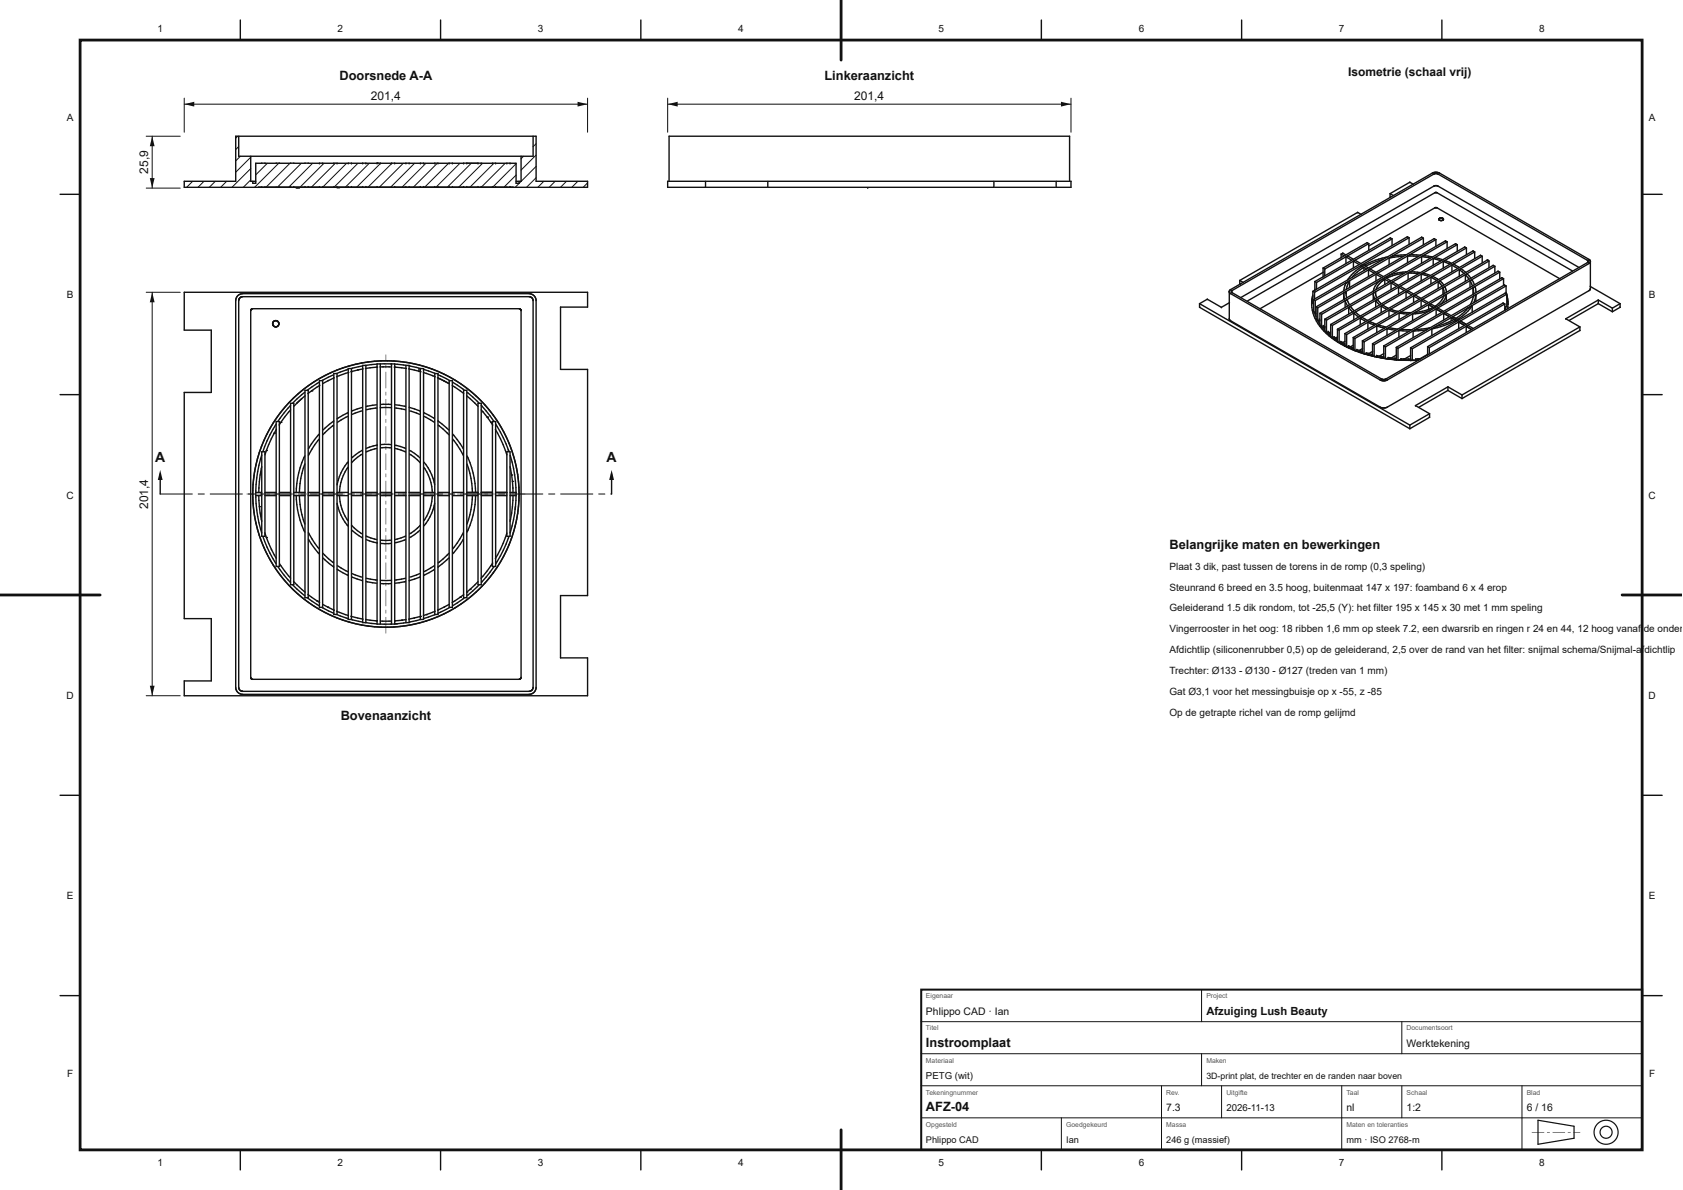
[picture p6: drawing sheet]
<svg xmlns="http://www.w3.org/2000/svg" width="420mm" height="297mm" viewBox="0 0 420 297" stroke-linecap="round" stroke-linejoin="round" font-family="sans-serif">
<g fill="none" stroke="#111" stroke-width=".35">
<path d="M59.6 34v5h73.5v-5M62.6 39v6.3h1.3M130.1 39v6.3h-1.3M46 45.3h12.8v-11.3h75v11.3h12.9v1.5h-100.7zM63.1 45.3v.5h.7v-5h65v5h.8M64.6 46.7h.7M65.3 40.7v.1M66.1 46.7h2.8M66.1 40.7v.1M68.9 40.7v.1M69.7 40.7v.1M72.5 46.7h-2.8"/>
<path d="M72.5 40.7v.1M72.5 46.6v.1M73.3 46.7h2.8M73.3 40.7v.1M73.3 46.6v.1M74.8 46.9l-.8 .1M76.1 40.7v.1M76.1 46.6v.1M76.9 40.7v.1M76.9 46.6v.1M76.9 46.7h2.8M79.7 40.7v.2"/>
<path d="M79.7 46.6v.1M80.5 46.7h2.8M80.5 40.7v.2M80.5 46.6v.1M83.3 40.7v.2M83.3 46.6v.1M84.1 46.7h2.8M84.1 40.7v.2M84.1 46.6v.1M84.8 46.9h-.7M86.9 40.7v.2M86.9 46.6v.1"/>
<path d="M87.7 46.7h2.8M87.7 40.7v.2M87.7 46.6v.1M90.5 40.7v.2M90.5 46.6v.1M91.3 46.7h2.8M91.3 40.7v.2M91.3 46.6v.1M94.1 40.7v.2M94.1 46.6v.1M94.9 46.7h2.8M94.9 40.7v.2"/>
<path d="M94.9 46.6v.1M97.7 40.7v.2M97.7 46.6v.1M98.5 46.7h2.8M98.5 40.7v.2M98.5 46.6v.1M101.3 40.7v.2M101.3 46.6v.1M102.1 46.7h2.8M102.1 40.7v.2M102.1 46.6v.1M104.9 40.7v.2"/>
<path d="M104.9 46.6v.1M105.7 46.7h2.8M105.7 40.7v.2M105.7 46.6v.1M108.5 40.7v.2M108.5 46.6v.1M109.3 46.7h2.8M109.3 40.7v.2M109.3 46.6v.1M112.1 40.7v.2M112.1 46.6v.1M112.9 40.7v.2"/>
<path d="M112.9 46.6v.1M112.9 46.7h2.8M115.7 40.7v.2M115.7 46.6v.1M116.5 46.7h2.8M116.5 40.7v.2M116.5 46.6v.1M119.3 40.7v.2M119.3 46.6v.1M120.1 46.7h2.8M120.1 40.7v.2M120.1 46.6v.1"/>
<path d="M122.9 40.7v.2M122.9 46.6v.1M123.7 46.7h2.8M123.7 40.7v.2M123.7 46.6v.1M126.5 40.7v.2M127.3 46.7h.8M127.3 40.7v.2M127.3 46.6v.1"/>
</g>
<circle cx="94.1" cy="40.7" r=".17" fill="#111"/>
<g fill="none" stroke="#111" stroke-width=".35">
<path d="M64.6 46.7v.1M128.1 46.7v.1M129.6 45.3v.5M46 72.9h100.7v3.7h-6.8v15.6h6.8v56.4h-6.8v15.6h6.8v9.4h-100.7v-3.7h6.7v-15.5h-6.7v-56.5h6.7v-15.5h-6.7zM59.4 73.8l.5-.4 .7-.1h71.5l1 .3 .5 .5 .2 .9v96.5l-.1 .7-.5 .7-1.1 .4h-71.5l-.8-.2-.7-.6-.3-1v-96.5l.2-.6zM59.7 74.6v.1M62.7 77.3l-.1 .1M62.7 77.2h.1M62.8 77.2l-.2 .3v91.6l.2 .3M62.8 77.1v.1M62.9 77.1h.1M129.7 77.1h.2"/>
<path d="M129.7 77.1h-66.9M129.8 77.1h.1M129.9 77.1l.1 .1M129.9 77.2l.2 .3-.1 91.8M130 77.3l.1 .1M133 74.6l.1 97-.3 .7M133 74.7l-.3-.5-.5-.2h-71.7l-.7 .5-.2 .4v96.9M76.1 97.9l-3 2.7M76.1 97.4h.8v51.8h-.8zM76.2 98.8l-2.8 2.6M79.7 95h.8v56.6h-.8zM79.7 95.4l-2.9 1.9"/>
<path d="M79.9 96.2l-3.1 2M82 95l-1.5 .8M83.2 93.6l-2.7 1.3M83.3 93.2h.8v60.2h-.8zM83.4 94.3l-1.5 .7M86.8 92.2l-2.8 1M86.9 92h.8v62.6h-.8zM87.1 92.9l-3.1 1.1M90.4 91.4l-2.6 .5M90.5 91.2h.8v64.2h-.8zM90.7 92.1l-3.1 .7M94.1 90.8h.8v65h-.8z"/>
<path d="M94.1 90.9l-2.8 .3M94.3 91.6l-3.1 .4M95.6 91.6h2.1M95.7 91.5l-.8 .1M97.7 90.8h-2.7M97.7 90.8h.8v65h-.8M97.7 90.8v65M98.4 91.6h.4M98.5 90.9l2.8 .3M98.7 91.6l2.8 .4M101.3 91.2h.8v64.2h-.8M101.3 91.2v64.2"/>
<path d="M102 92.1l3.1 .7M102.1 91.3l2.9 .7M104.6 92v.7M104.9 92h.8v62.6h-.8zM105.7 93l2.4 .8M105.9 92.2l2.8 1M107.9 93.7l.8 .3M108.5 93.2h.8v60.2h-.8zM109.2 94.3l1.6 .7M109.3 93.5l3 1.5M110.8 95l1.3 .7M110.8 95.1l1.2 .6"/>
<path d="M112.1 95h.8v56.6h-.8zM112.9 96.2l2.9 2M112.9 95.4l3 1.9M115.7 97.4h.8v51.8h-.8zM116.5 98.8l2 1.8M116.7 97.9l2.9 2.7M65.3 113.6l-1 4.1-.4 5.1M65.3 112.7h.8v21.1h-.8zM65.3 116.5l-.7 5.4M68.5 108.1l-1.4 2.9-1 2.5M68.9 105.9l-1.5 2.7-1.8 4.1M68.9 105.2h.8v36.2h-.8z"/>
<path d="M69 107.2l-.6 1.1M72.5 100.7h.8v45.2h-.8zM72.5 102.3l-2.8 3.8M72.5 101.2l-3.1 3.9M76.1 113.8a22.1 22.1 0 0 0-2.1 9.1M76.1 115.8l-1 3.6-.3 3.5M79.6 109.6l-1 1.4-1.6 2.7M79.7 108.4l-2.7 3.6M83.3 106.1l-2.7 2.4M83.3 105.1l-2.6 2.2M86.8 103.9l-2.5 1.5M86.8 103l-2.7 1.5"/>
<path d="M86.9 116.6a11.4 11.4 0 0 0-2.1 6.3M86.9 115.3a12.3 12.3 0 0 0-2.7 5.7M90.4 102.5l-2.5 .9M90.4 113.3l-2.6 2.2M90.5 112.4l-2.7 1.9M90.5 101.7l-2.7 .9M94 101l-2.6 .4M94 111.9l-2.6 .9M94 101.8l-2.5 .5M94.1 111.1l-2.6 .8M94.1 111.1h.1M94.9 101.7h2.8"/>
<path d="M95 111h2.6M95.1 111.8h2.5M95.1 100.9h2.5M98.6 101.8l2.6 .5M98.7 111.1l2.5 .8M98.7 111.9l2.6 .9M98.7 101l2.5 .4M102.1 101.7l2.8 .9M102.3 113.3l2.6 2.2M102.3 112.4l2.5 1.9M102.3 102.5l2.5 .9M105.8 116.6a11.4 11.4 0 0 1 2.1 6.3"/>
<path d="M105.8 115.3l1.6 2.3 .7 1.8 .4 1.6M105.9 103l2.5 1.4M105.9 103.9l2.5 1.5M109.4 105.1l2.6 2.2M109.4 106.1l2.7 2.4M113 108.4l2.7 3.6M113 109.6l1.1 1.4 1.6 2.7M116.6 115.8l1 3.6 .3 3.5M116.6 113.8a22.1 22.1 0 0 1 2.1 9.1M118.5 100.6l.9 .8M119.3 100.7h.8v45.2h-.8zM120.1 102.3l1.6 1.9"/>
<path d="M120.1 101.2l3.2 4M121.7 104.1l1.3 2M122.9 105.2h.8v36.2h-.8zM123.7 107.2l1.3 2.3 1.5 4M123.7 105.8l2 3.5 1.3 3.3M126.5 112.7h.8v21.1h-.8zM127.3 116.5l.8 5.4M127.4 113.7l1.1 4.8 .3 4.5M63.8 123.7h1.5M64.6 123.7l.2 2.8 .5 3.6M64.6 121.7v1.2M65.3 122.9h-1.4l.2 4.4 .5 3.2 .7 2.5"/>
<path d="M65.7 134l1.7 4 1.5 2.6M66.1 133l1.7 4.2M66.1 123.7h2.8M66.1 122.9h2.8M67.7 137.1l1.2 2.2M69.7 123.7h2.8M69.7 122.9h2.8M73.3 123.7h2.8M73.3 122.9h2.8M74 123.7a22.1 22.1 0 0 0 2.1 9.1M74.8 123.7l.3 3.5 1 3.6M76.9 123.7h2.8"/>
<path d="M76.9 122.9h2.8M77 134.6l2.7 3.6M77 132.9l1.6 2.7 1 1.4M80.5 123.7h2.8M80.5 122.9h2.8M80.6 138.1l2.7 2.4M80.7 139.3l2.6 2.2M84.1 123.7h2.8M84.1 122.9h2.8M84.2 125.6a12.3 12.3 0 0 0 2.7 5.7M84.8 123.7a11.4 11.4 0 0 0 2.1 6.3M87.7 123.7h2.8"/>
<path d="M87.7 122.9h2.8M87.8 131.1l2.6 2.1M87.8 132.3l2.7 1.9M91.3 123.7h2.8M91.3 122.9h2.8M91.4 133.8l2.6 .8M91.5 134.7l2.6 .8M94.1 135.5h.1M94.9 123.7h2.8M94.9 122.9h2.8M95 135.6h2.6M95.1 134.8h2.5"/>
<path d="M98.5 123.7h2.8M98.5 122.9h2.8M101.2 134.7l-2.5 .8M101.3 133.8l-2.6 .8M102.1 123.7h2.8M102.1 122.9h2.8M104.8 132.3l-2.5 1.9M104.9 131.1l-2.6 2.1M105.7 123.7h2.8M105.7 122.9h2.8M107.9 123.7a11.4 11.4 0 0 1-2.1 6.3M108.5 125.6l-.7 2.5-.9 1.7-1.1 1.5"/>
<path d="M109.3 123.7h2.8M109.3 122.9h2.8M112 139.3l-2.6 2.2M112.1 138.1l-2.7 2.4M112.9 123.7h2.8M112.9 122.9h2.8M115.7 132.9l-1.6 2.7-1.1 1.4M115.7 134.6l-2.7 3.6M116.5 123.7h2.8M116.5 122.9h2.8M117.9 123.6h.8M117.9 123.7l-.3 3.5-1 3.6"/>
<path d="M118.7 123.7a22.1 22.1 0 0 1-2.1 9.1M120.1 123.7h2.8M122.9 122.9h-2.8M123.7 123.7h2.8M123.7 122.9h2.8M126.6 133l-1.6 4.1-1.3 2.3M127 134l-1.3 3.3-1.9 3.4M127.3 123.7h1.5M127.3 122.9h1.5v.8M127.7 128l-.4 2.1M128.1 121.7v1.3M128.1 123.7l-.4 4.4"/>
<path d="M128.8 123.7l-.3 4.4-1.1 4.9M69.4 141.5l3.1 3.9M69.8 140.7l2.7 3.6M73.1 146l3 2.7M73.3 145.1l2.9 2.7M76.8 149.3l2.8 1.8M76.8 148.3l3 2.1M80.5 151.6l2.8 1.5M80.5 150.8l2.9 1.5-.1-.1M84 152.5l3 1.1M84 153.4l2.9 1M84.1 142.1l2.7 1.5"/>
<path d="M84.3 141.2l2.5 1.5M87.6 153.8l3.1 .7M87.7 154.6l2.8 .7M87.8 144l2.7 .9M87.9 143.2l2.5 .8M91.3 154.6l2.8 .4M91.3 155.4l2.7 .3M91.4 145.1l2.6 .5M91.5 144.3l2.6 .5M94.9 155h2.8M95.1 155.8h2.6M95.1 145.7h2.5"/>
<path d="M97.7 144.8l-2.7 .1M99.2 155.7h-.7M99.2 155.7h-.6M100.5 154.8l-2 .2M101.2 144.3l-2.6 .5M101.2 145.1l-2.5 .5M101.3 155.4l-2.1 .3M101.4 154.6l-1.1 .2M104.8 143.2l-2.5 .8M104.9 144l-2.8 .9M105 154.6l-2.8 .7M105.1 153.8l-3.1 .7"/>
<path d="M108.4 141.2l-2.5 1.5M108.4 142.2l-2.5 1.4M108.7 153.4l-2.8 .9M108.7 152.5l-3 1.1M109.5 152.2l-.2 .1M111 151.5l-1.6 .7M112.1 150.8l-1.3 .7M112.3 151.6l-3 1.5M115.8 148.4l-2.9 2M115.9 149.3l-2.8 1.9M119.3 145.2l-2.8 2.6M119.6 146l-2.9 2.7"/>
<path d="M123 140.5l-2.9 3.8M123.3 141.4l-3.1 3.9M59.6 171.7l.3 .6 .5 .2M60.4 172.5h.1M62.7 169.4l.1 .1M62.7 169.4h.1M62.8 169.5h66.9M62.9 169.5h.1M129.8 169.5h.1M129.9 169.5h-.2M129.9 169.4h.1M130 169.4l-.1 .1"/>
<path d="M130 169.3v.1M132.9 172.2l-.8 .3h-71.7"/>
<circle cx="68.9" cy="80.8" r=".78"/>
<circle cx="96.3" cy="123.3" r="33.2"/>
</g>
<g fill="none" stroke="#111" stroke-width=".25">
<path d="M59.3 34l-.5 .5M59.6 36.6l-.8 .7M60 39l-1.2 1.2M62.6 39.2l-3.8 3.8M130.7 39l-.6 .6M133.8 38.7l-3.7 3.8M133.8 35.9l-.7 .7M48.1 45.3l-1.5 1.5M50.9 45.3l-1.5 1.5M53.8 45.3l-1.5 1.5M56.6 45.3l-1.5 1.5M62.6 44.9l-1.9 1.9"/>
<path d="M62.6 42.1l-4.7 4.7M63.9 40.8h-.1M66.7 40.8l-2.9 2.9M69.6 40.7l-6 6.1M72.4 40.8l-6 5.9M75.2 40.8l-5.9 5.9M78.1 40.8l-6 5.9M80.9 40.8l-6 5.9M83.7 40.7l-5.9 6M86.5 40.8l-5.9 5.9M89.4 40.8l-6 5.9M92.2 40.8l-6 5.9"/>
<path d="M95 40.8l-5.9 5.9M97.9 40.7l-6 6M100.7 40.8l-6 5.9M103.5 40.8l-5.9 5.9M106.3 40.8l-5.9 5.9M109.2 40.7l-6 6M112 40.8l-6 5.9M114.8 40.8l-6 5.9M117.7 40.8l-6 5.9M120.5 40.8l-6 5.9M123.3 40.7l-5.9 6M126.1 40.8l-5.9 5.9"/>
<path d="M128.8 43.7l-3 3M128.8 40.9l-5.8 5.8M133.8 44.4l-2.3 2.4M133.8 41.5l-5.2 5.3M135.8 45.3l-1.5 1.5M138.6 45.3l-1.5 1.5M141.4 45.3l-1.5 1.5M144.3 45.3l-1.5 1.5M146.7 45.7l-1.1 1.1"/>
</g>
<g fill="#111">
<circle cx="116.5" cy="147.8" r=".17"/>
<circle cx="70.1" cy="105.4" r=".17"/>
</g>
<path d="M128.7 126.5l-.1 .6" fill="none" stroke="#111" stroke-width=".35"/>
<circle cx="104.9" cy="153.9" r=".17" fill="#111"/>
<path d="M103.4 154.2h.1" fill="none" stroke="#111" stroke-width=".35"/>
<g fill="#111">
<circle cx="114.9" cy="149.1" r=".17"/>
<circle cx="64.8" cy="126.5" r=".17"/>
<circle cx="66.5" cy="134.2" r=".17"/>
<circle cx="79.1" cy="150" r=".17"/>
</g>
<path d="M81.9 151.5h.1" fill="none" stroke="#111" stroke-width=".35"/>
<g fill="#111">
<circle cx="81.9" cy="151.5" r=".17"/>
<circle cx="100.3" cy="154.8" r=".17"/>
<circle cx="106.5" cy="153.4" r=".17"/>
<circle cx="127.7" cy="118.6" r=".17"/>
<circle cx="127.9" cy="120.1" r=".17"/>
<circle cx="87.7" cy="92.7" r=".17"/>
<circle cx="89.3" cy="92.3" r=".17"/>
<circle cx="77.8" cy="97.5" r=".17"/>
<circle cx="68.5" cy="108.1" r=".17"/>
<circle cx="66.5" cy="112.4" r=".17"/>
<circle cx="122.6" cy="105.4" r=".17"/>
<circle cx="121.7" cy="104.1" r=".17"/>
</g>
<path d="M120.7 102.9h.1" fill="none" stroke="#111" stroke-width=".35"/>
<g fill="#111">
<circle cx="94" cy="155" r=".17"/>
<circle cx="117.4" cy="147.1" r=".17"/>
</g>
<circle cx="96.3" cy="123.3" r="33.2" fill="none" stroke="#111" stroke-width=".35"/>
<g fill="#111">
<path d="M61.6 123.3h4.1zM66.6 123.3h.9zM68.4 123.3h4.1zM73.4 123.3h.9zM75.2 123.3h4.1zM80.2 123.3h.9zM82 123.3h4.1zM87 123.3h.9zM88.8 123.3h4.1zM93.8 123.3h.9zM95.6 123.3h4.1zM100.6 123.3h.9zM102.4 123.3h4.1zM107.4 123.3h.9zM109.2 123.3h4.1zM114.2 123.3h.9zM116 123.3h4.1zM121 123.3h.9zM122.8 123.3h4.1zM127.8 123.3h.9zM129.6 123.3h1.6z"/>
<path d="M96.3 154v4.1zM96.3 152.2v.9zM96.3 147.2v4.1zM96.3 145.4v.9zM96.3 140.4v4.1zM96.3 138.6v.9zM96.3 133.6v4.1zM96.3 131.8v.9zM96.3 126.8v4.1zM96.3 125v.9zM96.3 120v4.1zM96.3 118.2v.9zM96.3 113.2v4.1zM96.3 111.4v.9zM96.3 106.4v4.1zM96.3 104.6v.9zM96.3 99.6v4.1zM96.3 97.8v.9zM96.3 92.8v4.1zM96.3 91v.9zM96.3 88.5v1.6z"/>
</g>
<g fill="none" stroke="#111" stroke-width=".35">
<path d="M166.7 45.3h9.4v1.5h-9.4zM167 45.1v-11.1h100v11.1M176.3 45.3h15.2M176.3 46.8h15.2M191.7 45.3h56.4v1.5h-56.4zM216.6 46.9h.1M216.6 46.9v.1M248.3 45.3h15.2M248.3 46.8h15.2M263.7 45.3h3.7v1.5h-3.7z"/>
<circle cx="68.8" cy="80.8" r=".78"/>
</g>
<path d="M46 24.5v8.5M46 26h100.7M146.7 24.5v8.5" fill="none" stroke="#111" stroke-width=".25"/>
<g fill="#111">
<path d="M46 26l2.5-.6v1.2z"/>
<path d="M144.2 25.4l2.5 .6-2.5 .6z"/>
</g>
<path d="M36.5 34h8.5M38 34v13M36.5 47h8.5" fill="none" stroke="#111" stroke-width=".25"/>
<g fill="#111">
<path d="M37.4 44.5h1.2l-.6 2.5z"/>
<path d="M38 34l.6 2.5h-1.2z"/>
</g>
<path d="M36.5 72.9h8.5M38 72.9v100.7M36.5 173.6h8.5" fill="none" stroke="#111" stroke-width=".25"/>
<g fill="#111">
<path d="M37.4 171.1h1.2l-.6 2.5z"/>
<path d="M38 72.9l.6 2.5h-1.2z"/>
</g>
<path d="M166.7 24.5v8.5M166.7 26h100.7M267.4 24.5v8.5" fill="none" stroke="#111" stroke-width=".25"/>
<g fill="#111">
<path d="M166.7 26l2.5-.6v1.2z"/>
<path d="M264.9 25.4l2.5 .6-2.5 .6z"/>
<path d="M39.9 123.2l8.2 .1-8.1 .1zM49.4 123.2l1.7 .1-1.6 .1zM52.4 123.2l8.2 .1-8.1 .1zM61.9 123.2l1.7 .1-1.6 .1zM64.9 123.2l8.2 .1-8.1 .1zM74.4 123.2l1.7 .1-1.6 .1zM77.4 123.2l8.2 .1-8.1 .1zM86.9 123.2l1.7 .1-1.6 .1zM89.9 123.2l8.2 .1-8.1 .1zM99.4 123.2l1.7 .1-1.6 .1zM102.4 123.2l8.2 .1-8.1 .1zM111.9 123.2l1.7 .1-1.6 .1zM114.9 123.2l8.2 .1-8.1 .1zM124.4 123.2l1.7 .1-1.6 .1zM127.4 123.2l8.2 .1-8.1 .1zM136.9 123.2l1.7 .1-1.6 .1zM139.9 123.2l8.2 .1-8.1 .1zM149.4 123.2l1.7 .1-1.6 .1zM152.4 123.2h.3l.1 .1-.3 .1z"/>
</g>
<path d="M40 118.3v5" fill="none" stroke="#111" stroke-width=".35"/>
<path d="M40 117.3l.6 2.5h-1.2z" fill="#111"/>
<path d="M152.7 118.3v5" fill="none" stroke="#111" stroke-width=".35"/>
<path d="M152.7 117.3l.6 2.5h-1.2z" fill="#111"/>
<g fill="none" stroke="#111" stroke-width=".35">
<path d="M339.8 53.5l-.8-.5-29.5 17M347.1 48.3l.1 1M347.1 48.3l.8 .5M347.1 59.4l.5 .2M347.6 59.6l-18.9 10.9M347.6 59.6v1.7M351.8 59.3l-23.6 13.7M351.8 59.3v1.7M351.8 59.3l-.4-.2-23.6 13.6M352.9 46l-.9-.5-4.9 2.8M355 59.2l.4 .2M355.4 59.4l-27 15.6"/>
<path d="M355.4 59.4v1.7M358.1 59.6l.4 .2M358.3 51.9l-16.6 9.5M358.3 51.9h.1M358.3 48.1l-46.9 27M358.3 48.1h.1M358.4 48v.1M358.5 51.8h-.2M358.5 59.8l-29.5 17M358.5 59.8v1.7M358.6 51.8l-.3 .1M358.6 51.8h.1"/>
<path d="M358.6 48v.1M358.6 48l-.3 .1M358.6 51.8l30.8 17.8M358.6 48.1h.1M358.7 48.1h.1M358.7 48.1l33.9 19.5M299.5 75.8v.9l52.5 30.3M299.5 75.8l52.5 30.3M307 75.5l-2.1 1.2-3.5-2-1.9 1.1M307.1 72.4l51-29.4 1.3 .2 37.3 21.5 .4 .5-.4 .6-50.3 29-.8 .2-1-.2-37.3-21.5-.4-.4zM307.5 72.8v.1M307.5 72.7v.1"/>
<path d="M307.5 72.7l50.9-29.4 .6 .1 37.5 21.7-.2 .5-50.3 29h-1M307.5 72.9l37.5 21.7M307.5 72.7h.1M307.5 72.9l.1 .1M309.5 70l.1 1M309.5 70l.9 .5M327.5 76a11.6 11.6 0 0 0 5.7 8.9 31.8 31.8 0 0 0 15.4 4.9M327.8 73.6l-.3 2.5M327.8 73.9l-.3 1.8M327.8 72.7l.4 .3M327.8 75.7l.2 .1M327.8 72.7v3"/>
<path d="M327.9 75.7h-.1M328 77.8l.3 .2 .3 1M328 77.8h.1M328.2 73v1.6M328.3 72.2l-.2 .4M328.3 78.3h.1M328.4 75v3.3M328.4 75l-.4-.2v3M328.6 78.2l-.2 .1M328.6 79.6l.3 .2 .6 1.1M328.7 79.6h-.1M328.7 70.5v1.7"/>
<path d="M328.7 70.5l-.4-.2v2.2M329 76.8v3.2M329 76.8l-.4-.2v3M329.4 79.9l-.3 .2M330 78.4v3M330 78.4l-.5-.2v3M330.4 68l-15.8 9.1M330.8 67.2v1.6M330.8 67.2l-.5-.3v2.3M331.2 79.9v3M331.2 79.9l-.4-.2v3M334.8 63.4v1"/>
<path d="M334.8 63.4l.5-.2 .6 .4M334.8 63.4l.7 .4M336 64.1v1.7M336 64.1l1.4 .8M336.1 72.8l-.6 .3M336.5 63.9l-.5 .2M336.5 63.9v.1M336.5 63.9l1.3 .8M336.9 70.1l-.9 .5M337.2 76.5l-.5 .2M337.9 65.2v1.7M337.9 65.2l1.4 .8"/>
<path d="M338.3 65v.1M338.3 65l-.4 .2M338.3 65l1.4 .8M338.4 77.9l-.4 .3M339.8 66.3v.3M339.8 66.3l1.4 .8M340 79.2l-.4 .2 1.4 .8M340.2 66l-.4 .3M340.2 66v.2M340.2 66l1.4 .8M340.5 66.8h.1M340.5 66.1l.4 .2"/>
<path d="M341.3 60.6l.4 .2M341.7 67.4v1.6M341.7 67.4l1.3 .8M341.7 60.8l-10.9 6.4M341.7 60.8v1.7M342.1 67.1l-.4 .3M342.1 67.1v.1M342.1 67.1l1.4 .8M343.5 72.8l-.6 .4M343.5 68.5v1.6M343.5 68.5l1.4 .7M343.9 74.7l-.4 .3"/>
<path d="M344 68.2l-.5 .3M344 68.2v.1M344 68.2l1.3 .8M345.3 76.1l-.5 .3M345.4 69.5v.1M345.4 69.6l-.9 .5M345.4 69.5l1.4 .8M345.7 69.8h.1M345.8 69.3l-.4 .2M345.8 69.3h.1M345.8 69.3l1.4 .8M345.8 69.2l.4 .2"/>
<path d="M347.2 77.2l-.4 .2M347.3 70.6v1.7M347.3 70.6l1.4 .8M347.7 70.4l-.4 .2M347.7 63.9l-.9 .5M347.7 70.4v.1M347.7 70.4l1.4 .8M349.2 71.7v1.7M349.2 71.7l1.3 .8M349.6 71.5l-.4 .2M349.6 71.5v.1M349.6 71.5l1.4 .7"/>
<path d="M349.8 77.9l-.5 .2M351.1 72.8v1.7M351.1 72.8l1.3 .8M351.5 72.5l-.4 .3M351.5 72.5v.1M351.5 72.5l1.3 .8M352 63.6l-.6 .3M352.2 67.8l-.6 .4M352.9 73.9v1.6M352.9 73.9l1.4 .8M353.3 73.6l1.4 .8M353.4 73.6l-.5 .3"/>
<path d="M353.4 73.6v.1M353.4 78l-.7 .4M354.8 74.9v1.7M354.8 74.9l1.4 .8M355.2 74.7l-.4 .2M355.2 74.7v.1M355.2 74.7l1.4 .8M355.3 68.2l-.5 .3M355.4 63.8l-.5 .3M356.7 76v1.3M356.7 76l1.4 .8M357.1 75.8l-.4 .2"/>
<path d="M357.1 75.8v.1M357.1 75.8l1.4 .8-.3-.1M357.7 69l-.4 .2M358.3 64.3l-.5 .3M358.6 77.1v1.7M358.6 77.1l1.3 .8M359 76.9l-.4 .2M359 76.9v.1M359 76.9l1.3 .8M359.5 70.1l-.4 .2M360.4 78.2v1.7M360.4 78.2l1.4 .8"/>
<path d="M360.7 71.6l-.4 .2M360.8 65l-.5 .3M360.9 78l-.5 .2M360.9 78v.1M360.9 78l1.3 .7M360.9 60.1l.4 .3M361.1 73.5l-.7 .4M361.3 60.4l-31.3 18M361.3 60.4v1.6M362.3 79.3v.8M362.3 79.3l1.5 .8M362.3 79.3l1.4 .8"/>
<path d="M362.7 79l1.4 .8M362.7 79l-.4 .3M362.7 79v.2M362.9 65.9l-.4 .3M362.9 66l1.4 .7M363.1 79.7l.4 .2-.5-.2M363.4 60.8l.4 .3M363.8 61.1l-32.6 18.8M363.8 61.1v1.6M364.8 67.1l-.5 .2M365.7 61.7l.4 .2M366.1 61.9l-33.4 19.3"/>
<path d="M366.1 61.9v1.7M366.3 68.3l-.4 .3M367.6 76.3l-1.1 .6M367.8 62.6l.4 .3M368.2 62.9v1.6M368.2 62.9l-33.9 19.5-.4-.2v3l.4 .2M368.3 71.5l-.5 .3M368.5 73.6l-.7 .3M369.7 63.7l.4 .3M370.1 64l-33.9 19.5M370.1 64v1.6M371.3 64.9l.5 .3"/>
<path d="M371.8 65.2l-33.5 19.3M371.8 65.2v1.6M372.8 66.2l.4 .3M373.2 66.5l-32.6 18.8M373.2 66.5v1.6M374 67.7l.4 .2M374.4 67.9l-31.3 18.1M374.4 67.9v1.7M375 69.3l.4 .3M375.3 75.6l.4 .3M375.4 69.6l-29.5 17M375.4 69.6v1.6"/>
<path d="M375.6 71.1l.4 .3M375.7 75.9l-18.8 10.9M375.7 75.9v1.6M375.8 73.2l.4 .2M375.8 77l-.2 .1M376 72.9l.1 .4M376 73.2v.2M376 71.4l-27 15.5M376 71.4v2M376.1 76.4h.1M376.2 76.4l-.3 .2M376.2 73.4l-23.6 13.6"/>
<path d="M376.2 73.4v3M376.2 73.6l.3 1.6-.1 1.9M376.2 73.9l.3 2.1M390.9 79.6v.1M390.9 79.6l3.6 2M394.3 66.8l-35.3-20.3-.6-.2-48.7 28M397 71.5l7.5 4.3M397.1 72l-.4 .6-50.3 29-.7 .2-1.1-.2-37.3-21.5-.4-.6M399 75.8l-7.2 4.2M399 75.8l3.6 2M399 74.9v.9M399 74.9l-8.1 4.7"/>
<path d="M399 74.9l3.6 2M402.6 76.9v.9M404.4 76.6l.1 .1M404.5 76.7l-1.9 1.1M404.5 75.8l-1.9 1.1M404.5 75.8v.9M329.5 81.2l1.3 1.3M329.6 81.2h-.1M330.4 81.5l-.4 .2M330.8 82.7l1.4 1.2M330.8 82.7h.1M330.8 81.5l-.2 .2"/>
<path d="M331.6 83l-.3 .2M332.3 82.9l-.4 .2M332.7 81.2v3M332.7 81.2l-.5-.2v3l.4 .2M333 84.3l-.2 .1M333.9 84.1l-.4 .2M334.3 82.4v3.1M334.5 85.6l.2-.1 1.1 .6M334.7 85.2l1.1 .7M335.8 86.3l.4 .2M335.8 85.2l-.6 .3M336.2 83.5v3"/>
<path d="M336.2 83.5l-.4-.2v3.1M336.2 86.5h.1M336.6 86.7l1.7 .8M336.6 86.6h-.1M337.9 86.1l-.8 .5M338.3 84.5v3M338.3 87.5l2.2 .8M338.3 84.5l-.4-.3v3.1M338.7 87.5v.1M340.2 87l-.8 .4M340.6 85.3v2.9M340.6 85.3l-.4-.2v3"/>
<path d="M340.6 88.3l2.2 .6M341.1 88.3l-.1 .1M341.9 80.2l-.4 .3M342.7 87.7l-.9 .5M343.1 86v2.9M343.1 86l-.4-.2v3M343.2 89l2.5 .5M343.7 89l-.1 .1M345 94.6h.1M345.5 88.2l-1.1 .7M345.9 86.6v2.9M345.9 86.6l-.4-.3v3.1"/>
<path d="M346 89.5l2.8 .3M346.5 89.5v.1M346.8 81.8l-.5 .2M348.6 89.8l4.7 .1M348.6 88.6l-1.2 .7M349 86.9v3M349 86.9l-.4-.2v3.1M349.3 89.8l-.1 .1M349.8 89.8l-.1 .1M349.8 82.2l-.5 .3M352.2 88.7l-1.6 .9M352.3 89.9l.1 .1"/>
<path d="M352.6 87v3M352.6 87l-.4-.2v3.2M352.9 89.9l-.1 .1M353.5 89.9h-.1M354.2 89.9h-.9M356.5 88.4l-2 1.1M356.9 86.8v1.6M356.9 86.8l-.5-.3v2.1M358.5 81.5l-1 .6M361.5 97.4l-7.2 4.2M361.5 97.4l3.5 2.1M361.5 96.5v.9"/>
<path d="M361.5 96.5l-8.1 4.7M361.5 96.5l3.5 2.1M364.2 80.4v1.6M364.2 80.4l1.4 .8M364.2 80.4l1.5 .8M364.6 80.1l-.4 .3M364.6 80.1v.1M364.6 80.1l1.4 .8M365 98.6v.9M366.1 81.4v1.5M366.1 81.5l1.3 .8M366.5 81.2l-.4 .2"/>
<path d="M366.5 81.2v.1M366.5 81.2l1.4 .8M394.4 82.4l.1 .1M394.5 82.5l-29.5 17M394.5 81.6l-29.5 17M394.5 81.6v.9M352 106.1v.9M353.4 101.2v.1M353.4 101.2l3.5 2.1M356.8 104.1l.1 .1M356.9 104.2l-4.9 2.8M356.9 103.3l-4.9 2.8"/>
<path d="M356.9 103.3v.9"/>
</g>
<circle cx="335.8" cy="86.3" r=".17" fill="#111"/>
<g fill="none" stroke="#111" stroke-width=".35">
<path d="M339 53v.1M347.1 59.5l-18.8 10.8M347.2 49.2h-.1M351.4 59.1v.1M352 45.5v.1M355 59.3l-27 15.5M358.1 59.7l-29.5 16.9M359.3 54.6l.2 .4h.6M359.3 54.6h.1M359.4 54.5l-.1 .1M359.5 54.5h-.1M359.5 55h.1"/>
<path d="M359.7 54.4h.1M359.9 54.4l-.5 .1M359.9 54.4h.1M359.9 54.4l.5 .2M360.1 55h-.1M360.2 55h-.1M360.3 54.9l-.1 .1M360.3 54.9h.1M360.3 54.6h.1M360.4 54.6l-.1 .3M299.6 76.6l-.1 .1M301.4 74.7v.1"/>
<path d="M304.9 76.7v.1M306.9 72.8v6.8M307.5 72.8v.1M309.6 70.9h-.1M328.3 78h.1M328.9 79.8v.1M329.4 79.9l.1 .3M329.5 79.9l-.1-.3v.4M335.3 63.2v.1M335.7 74.6l-.2-1.5v1.7M335.7 74.6v.1M336 70.7l-.5 1.9"/>
<path d="M336.1 73.3v-.5l.1 1.5M336.3 74.9l.6 1.1M336.5 76.3l-.7-1.2v1.6M336.9 71.8v-1.7l-.7 2.1M337.2 76.6l.9 .9M337.7 77.8l-1-1.1v1.7M337.7 77.8h.1M338.4 78l1.2 .9M339.1 79.1l-1.1-.9v1.6M339.6 79.4v1.7M340 79.3l1.5 .7M340.1 66.6v-.1a10.5 10.5 0 0 0-3.6 3.4"/>
<path d="M340.5 67.5v-.8l-1.6 1.2-1.4 1.4M341.3 60.7l-11 6.2M342.9 73.2v1.7M342.9 73.4l.3 1.2M343.4 73.3l.3 1M343.4 72.8v.6M343.5 72.8l-.1 .1M343.9 74.8l.9 1M344.4 76l-.9-1v1.7M344.5 70.2v-.1a4.2 4.2 0 0 0-1.6 2.6M345.3 76.2l1.4 .8M345.3 64.8l-2.4 .7-1.9 .9"/>
<path d="M345.7 70.9v-1.2a4.7 4.7 0 0 0-2.1 2.6M346.2 77.2l-1.4-.8v1.6M346.4 64.1a20 20 0 0 0-5.8 2.1M347.2 77.3l1.9 .4M348.6 78l-1.8-.6v1.7M349.8 78h2.6M350.4 64l-3.6 .4v1.7M350.5 68.2a11.4 11.4 0 0 0-4.3 1.3M351.1 63.6l-3.4 .4M351.2 67.8l-.2 .1a9.8 9.8 0 0 0-4.2 1M351.7 78.4l-2.4-.3v1.7M352 63.7h2.7"/>
<path d="M352.2 67.9a1.97 1.97 0 0 1 1.7 0l.7 .2M354.1 68.3l-2.5-.1v1.6M354.1 64l-2.7-.1v1.7M355.3 68.3l1.8 .4M355.4 63.9l2.2 .2M356.7 69l-1.9-.5v1.6M357.1 64.4l-2.2-.3v1.6M357.1 77.5l-2.3 .6-2.1 .3v1.6M357.7 69.1l1.4 .7M357.8 76.8v-.1a11.5 11.5 0 0 1-4.4 1.3v.1M358.3 64.4l1.9 .4M358.7 70l-1.4-.8v1.7"/>
<path d="M359.5 70.2l1 1M359.7 65.1l-1.9-.5v1.6M360 71.4l-.9-1.1v1.7M360.4 74v-.1a4.6 4.6 0 0 1-2.1 2.5M360.5 73.3l-.2-1.5v1.7M360.7 71.7l.4 1.2M360.8 65.1l1.6 .6M360.9 60.2l-31.4 18M361.1 75.2v-1.7l-.4 1.2-1.2 1.4M362 65.9l-1.7-.6v1.6M362.9 66v.1M363 79.8l-4.5 1.8"/>
<path d="M363.4 60.9l-32.6 18.8M363.9 67l-1.4-.8v1.7M364.8 67.2l1.1 .8M365.5 68.2l-1.2-.9v1.7M365.7 61.8l-33.5 19.2M366.3 68.5l.9 .9M366.5 77l-1.4 1.3-1.6 1.1M366.8 69.7l-.9-1.1v1.7M367.2 69.4h.1M367.5 69.9l.6 1.2M367.6 77.9v-1.6a10.5 10.5 0 0 1-3.6 3.4M367.6 71.3l-.6-1.2v1.6"/>
<path d="M367.8 62.7l-33.9 19.5M367.8 74l-.7 2M367.9 73.4l-.1-1.6v1.7M368.3 71.5v.1M368.3 71.6l.2 1.4M368.5 75.2v-1.6l-.5 1.9M369.7 63.8l-33.9 19.5M371.3 65l-33.4 19.2M372.8 66.3l-32.6 18.8M374 67.8l-31.3 18M375 69.4l-29.5 16.9M375.3 75.7l-18.9 10.8"/>
<path d="M375.6 71.2l-27 15.5M375.8 73.3l-23.6 13.5M375.9 76.6v.7M376.5 75.9v.1M396.5 65.3v.1M397.1 65.3v6.7M329.9 81.4v.1M330.4 81.6v-.4l.4 .6M330.4 81.5l.4 .6M331.1 82.9v.1M331.6 83l.6 .6M331.6 83.1v-.4l.6 .6"/>
<path d="M332.3 84h-.1M332.6 84.3l1.3 .8M333 84.3l.9 .6M333 84.4v-.4l.9 .6M333.9 85.2h.1M334.3 85.4l1.5 .9M334.7 85.2v.4M335 85.4v.3M336.2 86.6l.4 .1M336.6 86.6h.1M336.7 86.3l.9 .5M336.7 86.3l-.1 .4"/>
<path d="M336.7 86.6l.9 .5M336.7 86.3v.3M337.6 86.8l.3 .1M337.6 87.1l.3 .1M337.6 86.8v.3M338.3 87.5h.1M338.7 87.5l.8 .3M339.5 87.5l-.8-.3v.4M339.5 87.5v.3M339.5 87.5l.7 .3M339.5 87.8l.7 .3M340.2 88.1v.1"/>
<path d="M340.7 88.3v.1M341.1 88.3l.5 .2M341.6 88.5l1 .3M341.6 88.2l1 .3M341.6 88.2l-.5-.2v.4M341.6 88.2v.3M341.9 80.3l1.7 .6M342.6 88.8h.1M342.6 88.5h.1M342.6 88.5v.3M342.8 88.9h.1M343.2 81.1l-1.7-.6v1.6"/>
<path d="M343.2 89h.1M343.7 89h.1M343.7 88.7l1.1 .3M343.7 88.7v.3M343.7 89l1.1 .3M344.2 81.2l1.8 .4M344.8 89l.7 .1M344.8 89.3l.7 .1M344.8 89v.3M345.6 89.4v.1M345.6 81.9l-1.9-.5v1.6M346.1 89.5v.1"/>
<path d="M346.5 89.5l.6 .1M346.8 81.9l2.2 .2M347.1 89.3v.3M347.1 89.6l1.1 .1M347.1 89.3l1.1 .1M347.1 89.3l-.6-.1v.4M348.2 89.7l.4 .1M348.2 89.4l.4 .1M348.2 89.4v.3M348.5 82.4l-2.2-.4v1.7M348.7 89.8v.1M349.3 89.9h1.4"/>
<path d="M349.3 82.5h.1M349.3 82.5v1.7M349.3 82.5l2.5 .1M350.5 89.6h1.2M350.5 89.6l-.7-.1v.4M350.5 89.6v.3l1.8 .1M351.7 89.6h.6M351.7 89.6v.3h.6M352.5 82.3h-2.7M354 89.6h-.5v.3M354 89.6v.3M354 89.9h-.5"/>
<path d="M354.2 89.8l-.2 .1M354.2 89.9l-1.3 .1M354.8 89.5l-.8 .1M356.2 82.3l-3.4 .3v1.7M357.1 81.8l-3.6 .6M363.5 80.3v-.3a20.5 20.5 0 0 1-6 2.1v1.6"/>
</g>
<circle cx="337.9" cy="87.3" r=".17" fill="#111"/>
<path d="M359.2 54.7v.1M360.4 54.7v.1M336.1 73.1v.1M367.9 73.1v.1M336.2 86.5l.4 .2" fill="none" stroke="#111" stroke-width=".35"/>
<g fill="#111">
<circle cx="339.5" cy="87.5" r=".17"/>
<circle cx="348.2" cy="89.4" r=".17"/>
<circle cx="371.3" cy="64.9" r=".17"/>
<circle cx="337.6" cy="86.8" r=".17"/>
<circle cx="350.5" cy="89.6" r=".17"/>
</g>
<g fill="none" stroke="#111" stroke-width=".35">
<path d="M60 5v5M110 5v5M160 5v5M210 5v5M260 5v5M310 5v5M360 5v5M15 48.5h5M410 48.5h5M15 98.5h5M349.8 89.5h.1M410 98.5h5"/>
<path d="M15 148.5h5M410 148.5h5M15 198.5h5M410 198.5h5M15 248.5h5M410 248.5h5M60 287v5M110 287v5M160 287v5M210 287v5M260 287v5M310 287v5"/>
<path d="M360 287v5"/>
</g>
<path d="M20 10h390v277h-390z" fill="none" stroke="#111" stroke-width=".7" stroke-linecap="butt"/>
<path d="M210 0v15M0 148.5h25M405 148.5h14.9M210 282v15" fill="none" stroke="#111" stroke-width=".7"/>
<path d="M230 247h180v40h-180z" fill="none" stroke="#111" stroke-width=".5"/>
<g fill="none" stroke="#111" stroke-width=".25">
<path d="M230 255h180M300 247v8M350 255v8M230 279h180M230 271h180M230 263h180M265 279v8M290 271v16M300 263v8M305 271v8M335 271v16M350 271v8"/>
<path d="M380 271v16"/>
</g>
<path d="M384 279.6l9 1.5v3l-9 1.5z" fill="none" stroke="#111" stroke-width=".3"/>
<path d="M382.4 282.5l3.2 .1zM386.2 282.5l.8 .1zM387.6 282.5l3.2 .1zM391.4 282.5l.8 .1zM392.8 282.5l1.8 .1z" fill="#111"/>
<g fill="none" stroke="#111" stroke-width=".3">
<circle cx="401" cy="282.6" r="3"/>
<circle cx="401" cy="282.6" r="1.5"/>
</g>
<g font-size="3.5" fill="#111">
<text x="38.7" y="115.3">A</text>
<text x="151.4" y="115.3">A</text>
</g>
<g font-size="3.2" fill="#111">
<text x="84.8" y="20">Doorsnede A-A</text>
<text x="205.8" y="20">Linkeraanzicht</text>
<text x="292" y="137">Belangrijke maten en bewerkingen</text>
<text x="85.1" y="179.6">Bovenaanzicht</text>
<text x="231.2" y="261.4">Instroomplaat</text>
<text x="231.2" y="277.4">AFZ-04</text>
</g>
<g font-size="3" fill="#111">
<text x="336.6" y="19">Isometrie (schaal vrij)</text>
<text x="92.6" y="25">201,4</text>
<text x="213.3" y="25">201,4</text>
<text x="37" y="43.4" transform="rotate(-90 37 43.4)">25,9</text>
<text x="37" y="127.1" transform="rotate(-90 37 127.1)">201,4</text>
</g>
<text font-size="2.8" fill="#111" x="301.2" y="253.4">Afzuiging Lush Beauty</text>
<g font-size="2.6" fill="#111">
<text x="231.2" y="253.4">Phlippo CAD · Ian</text>
<text x="351.2" y="261.4">Werktekening</text>
<text x="291.2" y="277.4">7.3</text>
<text x="336.2" y="277.4">nl</text>
<text x="351.2" y="277.4">1:2</text>
<text x="381.2" y="277.4">6 / 16</text>
</g>
<g font-size="2.5" fill="#111">
<text x="39.3" y="8">1</text>
<text x="84.3" y="8">2</text>
<text x="134.3" y="8">3</text>
<text x="184.3" y="8">4</text>
<text x="234.3" y="8">5</text>
<text x="284.3" y="8">6</text>
<text x="334.3" y="8">7</text>
<text x="384.3" y="8">8</text>
<text x="16.7" y="30.2">A</text>
<text x="411.7" y="30.2">A</text>
<text x="16.7" y="74.5">B</text>
<text x="411.7" y="74.5">B</text>
<text x="16.6" y="124.5">C</text>
<text x="411.6" y="124.5">C</text>
<text x="292" y="142.2">Plaat 3 dik, past tussen de torens in de romp (0,3 speling)</text>
<text x="292" y="147.4">Steunrand 6 breed en 3.5 hoog, buitenmaat 147 x 197: foamband 6 x 4 erop</text>
<text x="292" y="152.6">Geleiderand 1.5 dik rondom, tot -25,5 (Y): het filter 195 x 145 x 30 met 1 mm speling</text>
<text x="292" y="157.8">Vingerrooster in het oog: 18 ribben 1,6 mm op steek 7.2, een dwarsrib en ringen r 24 en 44, 12 hoog vanaf</text>
<text x="410.4" y="157.8">de onder</text>
<text x="292" y="163">Afdichtlip (siliconenrubber 0,5) op de geleiderand, 2,5 over de rand van het filter: snijmal schema/Snijmal-af</text>
<text x="410.6" y="163">dichtlip</text>
<text x="292" y="168.2">Trechter: Ø133 - Ø130 - Ø127 (treden van 1 mm)</text>
<text x="292" y="173.4">Gat Ø3,1 voor het messingbuisje op x -55, z -85</text>
<text x="16.6" y="174.5">D</text>
<text x="292" y="178.6">Op de getrapte richel van de romp gelijmd</text>
<text x="411.6" y="174.5">D</text>
<text x="16.7" y="224.5">E</text>
<text x="411.7" y="224.5">E</text>
<text x="16.7" y="268.7">F</text>
<text x="411.7" y="268.7">F</text>
<text x="39.3" y="291">1</text>
<text x="84.3" y="291">2</text>
<text x="134.3" y="291">3</text>
<text x="184.3" y="291">4</text>
<text x="234.3" y="291">5</text>
<text x="284.3" y="291">6</text>
<text x="334.3" y="291">7</text>
<text x="384.3" y="291">8</text>
</g>
<g font-size="2.4" fill="#111">
<text x="231.2" y="269.4">PETG (wit)</text>
<text x="306.2" y="277.4">2026-11-13</text>
</g>
<g font-size="2.3" fill="#111">
<text x="231.2" y="285.4">Phlippo CAD</text>
<text x="266.2" y="285.4">Ian</text>
<text x="291.2" y="285.4">246 g (massief)</text>
<text x="336.2" y="285.4">mm · ISO 2768-m</text>
</g>
<text font-size="2.2" fill="#111" x="301.2" y="269.4">3D-print plat, de trechter en de randen naar boven</text>
<g font-size="1.7" fill="#555">
<text x="231.2" y="249.2">Eigenaar</text>
<text x="301.2" y="249.2">Project</text>
<text x="231.2" y="257.2">Titel</text>
<text x="351.2" y="257.2">Documentsoort</text>
<text x="231.2" y="265.2">Materiaal</text>
<text x="301.2" y="265.2">Maken</text>
<text x="231.2" y="273.2">Tekeningnummer</text>
<text x="291.2" y="273.2">Rev.</text>
<text x="306.2" y="273.2">Uitgifte</text>
<text x="336.2" y="273.2">Taal</text>
<text x="351.2" y="273.2">Schaal</text>
<text x="381.2" y="273.2">Blad</text>
<text x="231.2" y="281.2">Opgesteld</text>
<text x="266.2" y="281.2">Goedgekeurd</text>
<text x="291.2" y="281.2">Massa</text>
<text x="336.2" y="281.2">Maten en toleranties</text>
</g>
</svg>
